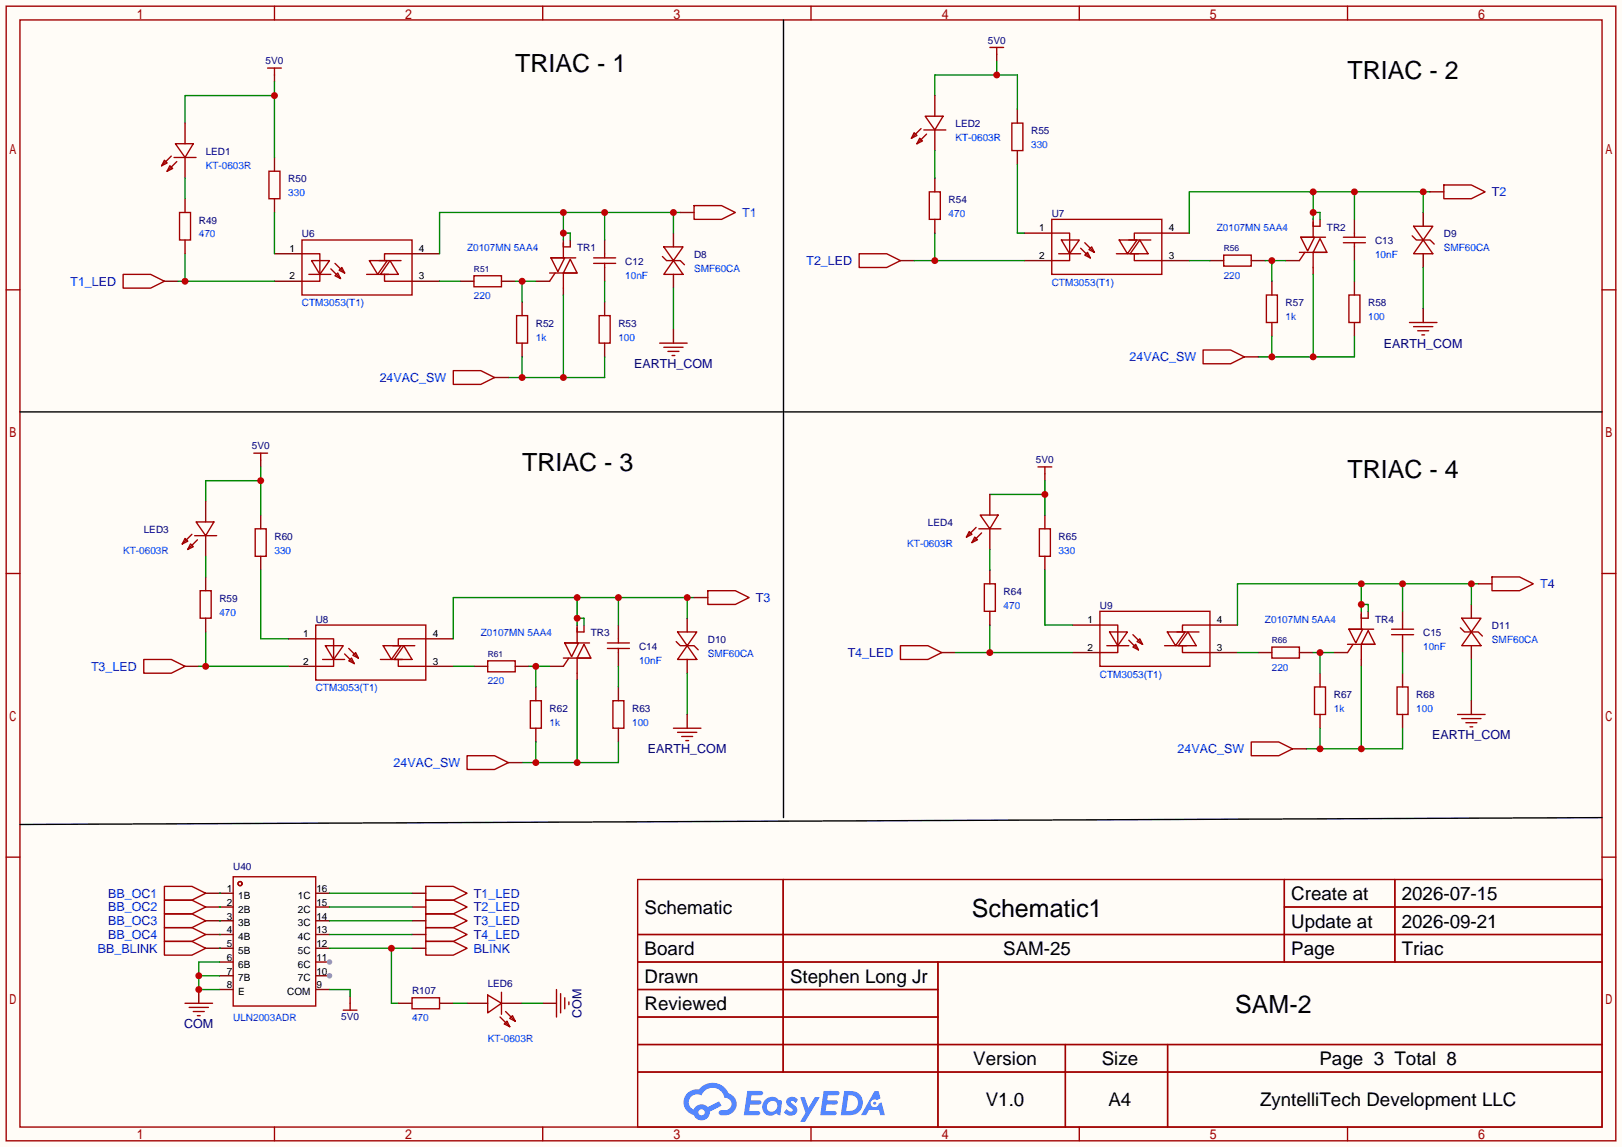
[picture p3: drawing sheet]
<svg xmlns="http://www.w3.org/2000/svg" width="299mm" height="212mm" viewBox="0 0 299 212" stroke-linecap="round" stroke-linejoin="round" font-family="sans-serif">
<path d="M0 0h299.5v211.8h-299.5z" fill="#fffcf7"/>
<g fill="none" stroke="#a10000" stroke-width=".25">
<path d="M1.1 1.1h297.2v209.6h-297.2zM3.7 3.7h292.1v204.5h-292.1zM50.7 1.1v2.6M100.2 1.1v2.6M149.7 1.1v2.6M199.3 1.1v2.6M248.8 1.1v2.6M1.1 53.5h2.6M295.8 53.5h2.5M1.1 105.9h2.6M295.8 105.9h2.5M1.1 158.3h2.6"/>
<path d="M295.8 158.3h2.5M117.7 162.4h178.1v45.8h-178.1zM117.7 172.6h178.1M117.7 177.7h178.1M144.6 162.4v35.6M173.2 177.7v30.5M237.1 162.4v15.3M237.1 167.5h58.7M257.5 162.4v15.3M117.7 182.8h55.5M117.7 192.9h178.1M117.7 187.8h55.5"/>
<path d="M117.7 198h178.1M196.7 192.9v15.3M215.6 192.9v15.3M50.7 208.2v2.5M100.2 208.2v2.5M149.7 208.2v2.5M199.3 208.2v2.5M248.8 208.2v2.5"/>
</g>
<g fill="#5487ff">
<path d="M145.5 202.8a1.3 1.3 0 0 1 1.8 .3l-.4 .6a.54 .54 0 0 0-.9-.2l.1 .2a1.58 1.58 0 0 1 1.1 1.6 1.43 1.43 0 0 1-2.5 .1l.5-.6a.64 .64 0 0 0 .5 .5 .64 .64 0 0 0 .7-.3l-.2-.2a1.6 1.6 0 0 1-1-1.6z"/>
<path d="M147.7 202.7h.9l.7 1.9 1.1-1.9h.9l-2.7 4.5h-.9l1-1.7z"/>
<path d="M138 201.5h1.6a1.31 1.31 0 0 1 1.2 .2 .4 .4 0 0 1-.3 .6h-1.8l-.1 .9h1.6a.4 .4 0 0 1 .4 .4 .4 .4 0 0 1-.4 .4h-1.7l-.2 1.2h.8a1.23 1.23 0 0 1 1.2 .2 .39 .39 0 0 1-.3 .6h-2.7z"/>
<path d="M152.1 201.5h1.6a1.32 1.32 0 0 1 1.3 .2 .39 .39 0 0 1-.4 .6h-1.7l-.2 .9h1.7a.4 .4 0 0 1 .3 .4 .4 .4 0 0 1-.4 .4h-1.7l-.2 1.2h.8a1.23 1.23 0 0 1 1.2 .2 .39 .39 0 0 1-.3 .6h-2.7z"/>
<path d="M161.5 201.5h.7l.4 1.3-.7 .4a.75 .75 0 0 0-1.1 .3 .75 .75 0 0 0 .5 1 .75 .75 0 0 0 .9-.6l.6-.3 .6 2.4h-.9l-.2-1h-1.9l-.5 1h-.9z"/>
<path d="M155.9 201.5l-.7 4.5h1.5a2.27 2.27 0 0 0 2.6-2.3 2.27 2.27 0 0 0-2.7-2.2zM156.6 202.3a1.5 1.5 0 0 1 1.8 1.5 1.5 1.5 0 0 1-1.9 1.4h-.3z"/>
<path d="M141.3 203.1a1.62 1.62 0 0 0-.4 2.1 1.62 1.62 0 0 0 2 .7l.4-.3 .3 .3 .5 .1 .3-2.5-.2-.3h-.4a1.58 1.58 0 0 0-2.5-.1zM141.9 203.6a.99 .99 0 0 1 1.6 .3 .99 .99 0 0 1-.9 1.4 .94 .94 0 0 1-1-.5 .94 .94 0 0 1 .3-1.2z"/>
<path d="M126.9 201.9a2.37 2.37 0 0 0 1.2 4 1.54 1.54 0 0 0 1.7 1 1.54 1.54 0 0 0 1.3-1.6l2.1-1.1-.5-.8-2 1.1a1.57 1.57 0 0 0-2.6 .4 1.5 1.5 0 0 1-.8-2.1 1.5 1.5 0 0 1 2.2-.5 2.23 2.23 0 0 1 2.3-1.4 2.23 2.23 0 0 1 2 1.8 1.16 1.16 0 0 1 1.2 1.1 1.16 1.16 0 0 1-1 1.3h-.7a.47 .47 0 0 0-.6 .3 .47 .47 0 0 0 .4 .6 2.23 2.23 0 0 0 2.3-.7 2.23 2.23 0 0 0 .4-2.3 2.16 2.16 0 0 0-1.3-1.1 3.2 3.2 0 0 0-5.4-.7l-1.2 .1zM129 205.4a.58 .58 0 0 1 1.1 0 .58 .58 0 0 1-1.1 0z"/>
<circle cx="161.5" cy="203.8" r=".28"/>
</g>
<g fill="none" stroke="#870000" stroke-width=".25">
<path d="M50.7 13.8v1.3M50.7 29.1v2.5M50.7 36.7v2.5M50.7 51.9h5.1M50.7 46.9h5.1M76.1 51.9h5.1M76.1 46.9h5.1M98.9 51.9h2.6M104 44.3v1.3M104 53.2v1.3M105.3 44.3v1.3M111.6 44.3v2.6"/>
<path d="M111.6 49.4v2.5M111.6 55.8v2.5M124.3 43.1v2.5M124.3 50.7v2.5M111.6 63.4v2.5"/>
</g>
<g fill="none" stroke="#a10000" stroke-width=".25">
<path d="M49.4 12.6h2.5M50.7 12.6v1.2M49.7 31.6h2v5.1h-2zM55.8 44.3h20.3v10.2h-20.3zM55.8 46.9h3.3v5h-3.3M57 50.7h4.1M57.5 48.1h3.3l-1.7 2.6zM61.1 49.7l1.8 1.7M61.8 48.6l1.8 1.8M62.4 50.4l.5 1-1.1-.5zM62.6 49.9l.5-.5 .5 1zM67.7 50.7h4.1"/>
<path d="M68.2 48.1h3.3l-1.8 2.6zM70 48.1h4M71 50.7v1.2h5.1M72 48.1l1.5 2.6h-3.3zM76.1 46.9h-5.1v1.2M101.5 50.4h5.1M101.7 47.6h2.6l-1.3 2.6zM101.7 47.6h4.6M102.5 50.4l-1 1.5M104 44.8v2.8M104 50.4v2.8M104 45.6h1.3"/>
<path d="M105.3 47.9l1.3 2.5h-2.6zM109.6 47.6h4.1M109.6 48.6h4.1M110.6 58.3h2v5.1h-2zM111.6 46.9v.7M111.6 48.6v.8M122.3 47.4l.8 .7h2.5l.8 .8M122.6 45.6h3.5l-1.8 2.5zM124.3 48.1l1.8 2.6h-3.5z"/>
</g>
<path d="M50.7 15.1v14M50.7 17.7h-16.5v5" fill="none" stroke="#008700" stroke-width=".25"/>
<circle cx="50.7" cy="17.7" r=".63" fill="#c00"/>
<path d="M50.7 39.2v7.7M32.9 51.9h17.8M34.2 46.9v5" fill="none" stroke="#008700" stroke-width=".25"/>
<path d="M30.4 51.9h2.5" fill="none" stroke="#870000" stroke-width=".25"/>
<path d="M22.7 50.7h5.1l2.6 1.2-2.6 1.3h-5.1z" fill="none" stroke="#a10000" stroke-width=".25"/>
<circle cx="34.2" cy="51.9" r=".63" fill="#c00"/>
<path d="M85 51.9h2.5M92.6 51.9h2.5M96.4 55.8v2.5M96.4 63.4v2.5" fill="none" stroke="#870000" stroke-width=".25"/>
<path d="M87.5 50.9h5.1v2.1h-5.1zM95.4 58.3h2v5.1h-2z" fill="none" stroke="#a10000" stroke-width=".25"/>
<path d="M104 39.2v5.1M111.6 39.2v5.1M124.3 39.2v3.9M125.6 39.2h-44.4v7.7M104 43.1h1.3v1.2" fill="none" stroke="#008700" stroke-width=".25"/>
<g fill="#c00">
<circle cx="124.3" cy="39.2" r=".63"/>
<circle cx="111.6" cy="39.2" r=".63"/>
<circle cx="104" cy="39.2" r=".63"/>
<circle cx="104" cy="43.1" r=".63"/>
</g>
<path d="M95.1 51.9h3.8M96.4 51.9v3.9" fill="none" stroke="#008700" stroke-width=".25"/>
<circle cx="96.4" cy="51.9" r=".63" fill="#c00"/>
<path d="M81.2 51.9h3.8M104 54.5v15.2M96.4 65.9v3.8M111.6 65.9v3.8h-17.7" fill="none" stroke="#008700" stroke-width=".25"/>
<g fill="#c00">
<circle cx="104" cy="69.7" r=".63"/>
<circle cx="96.4" cy="69.7" r=".63"/>
</g>
<path d="M172.6 17.7v-3.9h15.2v6.4M184 11.3v2.5M111.6 51.9v3.9M124.3 53.2v7.6" fill="none" stroke="#008700" stroke-width=".25"/>
<g fill="none" stroke="#870000" stroke-width=".25">
<path d="M184 10v1.3M125.6 39.2h2.5M187.8 20.2v2.5M187.8 27.8v2.6M262.8 39.2v2.6M189.1 48.1h5.1M189.1 43.1h5.1M214.5 48.1h5.1M214.5 43.1h5.1M237.4 48.1h2.5M242.4 40.5v1.3M242.4 49.4v1.3"/>
<path d="M243.7 40.5v1.3M250.1 40.5v2.6M250.1 45.6v2.5M250.1 51.9v2.6M250.1 59.6v2.5M262.8 46.9v2.5M91.3 69.7h2.6M124.3 60.8v2.6"/>
</g>
<g fill="none" stroke="#a10000" stroke-width=".25">
<path d="M182.8 8.8h2.5M184 8.8v1.2M128.1 38h5.1l2.6 1.2-2.6 1.3h-5.1zM186.8 22.7h2v5.1h-2zM194.2 40.5h20.3v10.2h-20.3zM194.2 43.1h3.3v5h-3.3M195.5 46.9h4M196 44.3h3.3l-1.8 2.6zM199.5 45.8l1.8 1.8M200.3 47.1l.5-.5 .5 1zM200.3 44.8l1.8 1.8M201 46.1l.5-.5 .6 1z"/>
<path d="M206.1 46.9h4.1M206.6 44.3h3.3l-1.7 2.6zM208.4 44.3h4.1M209.4 46.9v1.2h5.1M210.4 44.3l1.6 2.6h-3.3zM214.5 43.1h-5.1v1.2M239.9 46.6h5.1M240.2 43.8h2.5l-1.3 2.6zM240.2 43.8h4.5M240.9 46.6l-1 1.5M242.4 41v2.8M242.4 46.6v2.8"/>
<path d="M242.4 41.8h1.3M243.7 44.1l1.3 2.5h-2.6zM248 43.8h4.1M248 44.8h4.1M249 54.5h2.1v5.1h-2.1zM250.1 43.1v.7M250.1 44.8v.8M260.7 43.6l.8 .7h2.5l.8 .8M261 41.8h3.5l-1.7 2.5zM262.8 44.3l1.7 2.6h-3.5zM83.7 68.5h5.1l2.5 1.2-2.5 1.3h-5.1zM121.8 63.4h5.1"/>
<path d="M122.6 64.1h3.5M123.3 64.9h2M124.1 65.7h.5"/>
</g>
<circle cx="184" cy="13.8" r=".63" fill="#c00"/>
<path d="M187.8 30.4v12.7h1.3M168.8 48.1h20.3M172.6 43.1v5" fill="none" stroke="#008700" stroke-width=".25"/>
<path d="M166.2 48.1h2.6" fill="none" stroke="#870000" stroke-width=".25"/>
<path d="M158.6 46.9h5.1l2.5 1.2-2.5 1.3h-5.1z" fill="none" stroke="#a10000" stroke-width=".25"/>
<circle cx="172.6" cy="48.1" r=".63" fill="#c00"/>
<path d="M223.4 48.1h2.5M231 48.1h2.6M234.8 51.9v2.6M234.8 59.6v2.5" fill="none" stroke="#870000" stroke-width=".25"/>
<path d="M225.9 47.1h5.1v2h-5.1zM233.8 54.5h2v5.1h-2z" fill="none" stroke="#a10000" stroke-width=".25"/>
<path d="M242.4 35.4v5.1M242.4 39.2h1.3v1.3M250.1 35.4v5.1M262.8 35.4v3.8M264 35.4h-44.4v7.7" fill="none" stroke="#008700" stroke-width=".25"/>
<g fill="#c00">
<circle cx="262.8" cy="35.4" r=".63"/>
<circle cx="250.1" cy="35.4" r=".63"/>
<circle cx="242.4" cy="35.4" r=".63"/>
<circle cx="242.4" cy="39.2" r=".63"/>
</g>
<path d="M233.6 48.1h3.8M234.8 48.1v3.8" fill="none" stroke="#008700" stroke-width=".25"/>
<circle cx="234.8" cy="48.1" r=".63" fill="#c00"/>
<path d="M219.6 48.1h3.8M242.4 50.7v15.2M234.8 62.1v3.8M250.1 62.1v3.8h-17.8" fill="none" stroke="#008700" stroke-width=".25"/>
<g fill="#c00">
<circle cx="242.4" cy="65.9" r=".63"/>
<circle cx="234.8" cy="65.9" r=".63"/>
</g>
<path d="M250.1 48.1v3.8M262.8 49.4v7.6M48.1 86.2v8.9M48.1 88.8h-10.1v3.8" fill="none" stroke="#008700" stroke-width=".25"/>
<g fill="none" stroke="#870000" stroke-width=".25">
<path d="M264 35.4h2.6M262.8 57v2.6M229.7 65.9h2.6M48.1 85v1.2M48.1 95.1v2.6M48.1 102.7v2.6M53.2 118h5.1M78.6 118h5.1M106.6 115.4v1.3M107.8 115.4v1.3M114.2 115.4v2.6M126.9 114.2v2.5"/>
<path d="M53.2 123.1h5.1M78.6 123.1h5.1M101.5 123.1h2.5M106.6 124.3v1.3M114.2 120.5v2.6M114.2 126.9v2.5M114.2 134.5v2.5M126.9 121.8v2.5"/>
</g>
<g fill="none" stroke="#a10000" stroke-width=".25">
<path d="M266.6 34.2h5.1l2.5 1.2-2.5 1.3h-5.1zM260.2 59.6h5.1M222.1 64.6h5.1l2.5 1.3-2.5 1.3h-5.1zM261 60.3h3.5M261.7 61.1h2.1M262.5 61.8h.5M46.9 83.7h2.5M47.1 97.7h2v5h-2zM48.1 83.7v1.3M58.3 115.4h20.3v10.2h-20.3zM58.3 118h3.3v5.1h-3.3M60.1 119.3h3.3l-1.8 2.5z"/>
<path d="M64.4 119.8l1.8 1.7M70.7 119.3h3.3l-1.7 2.5zM72.5 119.3h4.1M74.5 119.3l1.6 2.5h-3.3zM78.6 118h-5.1v1.3M104.3 118.7h2.5l-1.3 2.6zM104.3 118.7h4.5M106.6 116v2.7M106.6 116.7h1.2M107.8 119l1.3 2.5h-2.5zM112.1 118.7h4.1M112.1 119.8h4.1"/>
<path d="M114.2 118v.7M114.2 119.8v.7M124.8 118.5l.8 .8h2.5l.8 .7M125.1 116.7h3.6l-1.8 2.6zM126.9 119.3l1.8 2.5h-3.6zM59.6 121.8h4M63.6 120.8l1.8 1.8M64.4 122l.5-.5 .5 1.1zM65.2 121l.5-.5 .5 1zM70.2 121.8h4.1M73.5 121.8v1.3h5.1M104 121.5h5.1"/>
<path d="M105 121.5l-1 1.6M106.6 121.5v2.8M113.2 129.4h2v5.1h-2z"/>
</g>
<circle cx="48.1" cy="88.8" r=".63" fill="#c00"/>
<path d="M38 116.7v6.4M48.1 105.3v12.7h5.1M36.7 123.1h16.5" fill="none" stroke="#008700" stroke-width=".25"/>
<path d="M34.2 123.1h2.5" fill="none" stroke="#870000" stroke-width=".25"/>
<path d="M26.5 121.8h5.1l2.6 1.3-2.6 1.2h-5.1z" fill="none" stroke="#a10000" stroke-width=".25"/>
<circle cx="38" cy="123.1" r=".63" fill="#c00"/>
<path d="M87.5 123.1h2.5M95.1 123.1h2.6M98.9 126.9v2.5M98.9 134.5v2.5" fill="none" stroke="#870000" stroke-width=".25"/>
<path d="M90 122h5.1v2.1h-5.1zM97.9 129.4h2v5.1h-2z" fill="none" stroke="#a10000" stroke-width=".25"/>
<path d="M106.6 110.4v5M106.6 114.2h1.2v1.2M114.2 110.4v5M126.9 110.4v3.8M128.1 110.4h-44.4v7.6" fill="none" stroke="#008700" stroke-width=".25"/>
<g fill="#c00">
<circle cx="126.9" cy="110.4" r=".63"/>
<circle cx="114.2" cy="110.4" r=".63"/>
<circle cx="106.6" cy="110.4" r=".63"/>
<circle cx="106.6" cy="114.2" r=".63"/>
</g>
<path d="M97.7 123.1h3.8M98.9 123.1v3.8" fill="none" stroke="#008700" stroke-width=".25"/>
<circle cx="98.9" cy="123.1" r=".63" fill="#c00"/>
<path d="M83.7 123.1h3.8M98.9 137v3.8M106.6 125.6v15.2M114.2 137v3.8h-17.8" fill="none" stroke="#008700" stroke-width=".25"/>
<g fill="#c00">
<circle cx="106.6" cy="140.8" r=".63"/>
<circle cx="98.9" cy="140.8" r=".63"/>
</g>
<path d="M182.8 91.3h10.1M192.9 88.8v6.3M114.2 123.1v3.8M126.9 124.3v7.7" fill="none" stroke="#008700" stroke-width=".25"/>
<g fill="none" stroke="#870000" stroke-width=".25">
<path d="M192.9 87.5v1.3M192.9 95.1v2.6M128.1 110.4h2.6M192.9 102.7v2.6M198 115.4h5.1M223.4 115.4h5.1M251.3 112.9v1.3M252.6 112.9v1.3M259 112.9v2.5M259 118v2.5M271.7 111.6v2.6M271.7 119.3v2.5"/>
<path d="M126.9 132v2.5M198 120.5h5.1M223.4 120.5h5.1M246.3 120.5h2.5M251.3 121.8v1.3M259 124.3v2.6M259 132v2.5M93.9 140.8h2.5"/>
</g>
<g fill="none" stroke="#a10000" stroke-width=".25">
<path d="M191.6 86.2h2.6M191.9 97.7h2v5h-2zM192.9 86.2v1.3M130.7 109.1h5.1l2.5 1.3-2.5 1.2h-5.1zM203.1 112.9h20.3v10.2h-20.3zM203.1 115.4h3.3v5.1h-3.3M204.3 119.3h4.1M204.9 116.7h3.3l-1.8 2.6zM208.4 118.2l1.8 1.8M209.2 119.5l.5-.5 .5 1zM209.2 117.2l1.7 1.8M209.9 118.5l.5-.5 .5 1z"/>
<path d="M215 119.3h4.1M215.5 116.7h3.3l-1.8 2.6zM217.3 116.7h4.1M218.3 119.3v1.2h5.1M219.3 116.7l1.6 2.6h-3.3zM223.4 115.4h-5.1v1.3M248.8 119h5.1M249 116.2h2.6l-1.3 2.5zM249 116.2h4.6M249.8 119l-1 1.5M251.3 113.4v2.8M251.3 119v2.8"/>
<path d="M251.3 114.2h1.3M252.6 116.5l1.3 2.5h-2.6zM256.9 116.2h4.1M256.9 117.2h4.1M259 115.4v.8M259 117.2v.8M269.6 116l.8 .7h2.5l.8 .8M269.9 114.2h3.5l-1.7 2.5zM271.7 116.7l1.7 2.6h-3.5zM86.2 139.6h5.1l2.6 1.2-2.6 1.3h-5.1zM124.3 134.5h5.1M125.1 135.3h3.6"/>
<path d="M125.9 136h2M126.6 136.8h.5M257.9 126.9h2.1v5.1h-2.1z"/>
</g>
<circle cx="192.9" cy="91.3" r=".63" fill="#c00"/>
<path d="M182.8 115.4v5.1M192.9 105.3v10.1h5.1M176.4 120.5h21.6" fill="none" stroke="#008700" stroke-width=".25"/>
<path d="M173.9 120.5h2.5" fill="none" stroke="#870000" stroke-width=".25"/>
<path d="M166.2 119.3h5.1l2.6 1.2-2.6 1.3h-5.1z" fill="none" stroke="#a10000" stroke-width=".25"/>
<circle cx="182.8" cy="120.5" r=".63" fill="#c00"/>
<path d="M232.3 120.5h2.5M239.9 120.5h2.5M243.7 124.3v2.6M243.7 132v2.5" fill="none" stroke="#870000" stroke-width=".25"/>
<path d="M234.8 119.5h5.1v2h-5.1zM242.7 126.9h2v5.1h-2z" fill="none" stroke="#a10000" stroke-width=".25"/>
<path d="M251.3 107.8v5.1M251.3 111.6h1.3v1.3M259 107.8v5.1M271.7 107.8v3.8M272.9 107.8h-44.4v7.6" fill="none" stroke="#008700" stroke-width=".25"/>
<g fill="#c00">
<circle cx="271.7" cy="107.8" r=".63"/>
<circle cx="259" cy="107.8" r=".63"/>
<circle cx="251.3" cy="107.8" r=".63"/>
<circle cx="251.3" cy="111.6" r=".63"/>
</g>
<path d="M242.4 120.5h3.9M243.7 120.5v3.8" fill="none" stroke="#008700" stroke-width=".25"/>
<circle cx="243.7" cy="120.5" r=".63" fill="#c00"/>
<path d="M228.5 120.5h3.8M243.7 134.5v3.8M251.3 123.1v15.2M259 134.5v3.8h-17.8" fill="none" stroke="#008700" stroke-width=".25"/>
<g fill="#c00">
<circle cx="251.3" cy="138.3" r=".63"/>
<circle cx="243.7" cy="138.3" r=".63"/>
</g>
<path d="M34.2 32.9v3.8M172.6 27.8v5.1M38 102.7v3.9M182.8 101.5v3.8M259 120.5v3.8M271.7 121.8v7.6" fill="none" stroke="#008700" stroke-width=".25"/>
<g fill="none" stroke="#870000" stroke-width=".25">
<path d="M172.6 17.7v3.8M34.2 22.7v3.8M34.2 29.1v3.8M34.2 36.7v2.5M172.6 24v3.8M172.6 32.9v2.5M34.2 44.3v2.6M172.6 40.5v2.6M38 92.6v3.8M38 98.9v3.8M182.8 91.3v3.8M182.8 97.7v3.8"/>
<path d="M38 106.6v2.5M38 114.2v2.5M182.8 105.3v2.5M182.8 112.9v2.5M272.9 107.8h2.6M238.6 138.3h2.6M271.7 129.4v2.6M40.5 165h2.6M40.5 167.5h2.6M40.5 170.1h2.6M40.5 172.6h2.6M40.5 175.1h2.6"/>
<path d="M40.5 177.7h2.6M40.5 180.2h2.6M40.5 182.8h2.6M58.3 180.2h2.5M58.3 182.8h2.5"/>
</g>
<g fill="none" stroke="#a10000" stroke-width=".25">
<path d="M30.4 29.6l.5 .5-1.1 .5zM31.4 30.6l.5 .5-1 .5zM31.6 28.8l-1.8 1.8M32.1 29.1h4.1M32.4 26.5h3.3l-1.5 2.6zM32.6 29.8l-1.7 1.8M33.1 39.2h2.1v5.1h-2.1zM168.8 24.5l.5 .5-1 .5zM169.8 25.5l.5 .5-1 .5zM170.1 23.7l-1.8 1.8M170.6 24h4M170.8 21.5h3.3l-1.5 2.5z"/>
<path d="M171.1 24.8l-1.8 1.7M171.6 35.4h2v5.1h-2zM34.2 99.4l.5 .5-1 .6zM35.4 98.7l-1.7 1.8M35.9 98.9h4.1M36.2 96.4h3.3l-1.5 2.5zM36.4 99.7l-1.7 1.8M178.9 98.2l.6 .5-1.1 .5zM180 99.2l.5 .5-1 .5zM180.2 97.4l-1.8 1.8M180.7 97.7h4.1M181 95.1h3.3l-1.5 2.6z"/>
<path d="M181.2 98.4l-1.7 1.8M35.2 100.5l.5 .5-1 .5zM37 109.1h2v5.1h-2zM181.7 107.8h2.1v5.1h-2.1zM275.5 106.6h5l2.6 1.2-2.6 1.3h-5zM231 137h5.1l2.5 1.3-2.5 1.3h-5.1zM269.1 132h5.1M269.9 132.7h3.5M270.6 133.5h2.1M271.4 134.2h.5M43.1 161.9h15.2v23.9h-15.2z"/>
<circle cx="44.3" cy="163.2" r=".38"/>
</g>
<path d="M144.7 3.7v147.3M3.7 76.1h292.1M295.8 151l-292.1 1.3" fill="none" stroke="#000" stroke-width=".25"/>
<circle cx="60.8" cy="180.2" r=".51" fill="#999"/>
<path d="M58.3 177.7h2.5" fill="none" stroke="#870000" stroke-width=".25"/>
<circle cx="60.8" cy="177.7" r=".51" fill="#999"/>
<path d="M58.3 175.1h2.5M58.3 172.6h2.5M58.3 170.1h2.5M58.3 167.5h2.5M58.3 165h2.5M76.1 172.6h2.5M76.1 170.1h2.5M76.1 167.5h2.5M76.1 165h2.5M36.7 182.8v2.5M64.6 184v1.3" fill="none" stroke="#870000" stroke-width=".25"/>
<path d="M78.6 163.7h5.1l2.5 1.3-2.5 1.2h-5.1zM78.6 166.2h5.1l2.5 1.3-2.5 1.3h-5.1zM78.6 168.8h5.1l2.5 1.3-2.5 1.2h-5.1zM78.6 171.3h5.1l2.5 1.3-2.5 1.3h-5.1zM34.2 185.3h5M34.9 186.1h3.6M35.7 186.8h2M36.4 187.6h.6M63.4 186.6h2.5M64.6 185.3v1.3" fill="none" stroke="#a10000" stroke-width=".25"/>
<path d="M40.5 177.7h-3.8v5.1h3.8M36.7 180.2h3.8M60.8 182.8h3.8v1.2" fill="none" stroke="#008700" stroke-width=".25"/>
<g fill="#c00">
<circle cx="36.7" cy="182.8" r=".63"/>
<circle cx="36.7" cy="180.2" r=".63"/>
</g>
<path d="M38 165h2.5M38 167.5h2.5M38 170.1h2.5M38 172.6h2.5M38 175.1h2.5M76.1 175.1h2.5" fill="none" stroke="#870000" stroke-width=".25"/>
<path d="M30.4 163.7h5l2.6 1.3-2.6 1.2h-5zM30.4 166.2h5l2.6 1.3-2.6 1.3h-5zM30.4 168.8h5l2.6 1.3-2.6 1.2h-5zM30.4 171.3h5l2.6 1.3-2.6 1.3h-5zM30.4 173.9h5l2.6 1.2-2.6 1.3h-5zM78.6 173.9h5.1l2.5 1.2-2.5 1.3h-5.1z" fill="none" stroke="#a10000" stroke-width=".25"/>
<path d="M40.5 165h.1M40.5 167.5h.1M40.5 170.1h.1M40.5 172.6h.1M40.5 175.1h.1M60.8 165h15.3M60.8 167.5h15.3M60.8 170.1h15.3M60.8 172.6h15.3M60.8 175.1h15.3M72.3 175.1v10.2h1.2" fill="none" stroke="#008700" stroke-width=".25"/>
<circle cx="72.3" cy="175.1" r=".63" fill="#c00"/>
<path d="M76.1 184.3h5.1v2h-5.1zM90 183.8l2.6 1.5-2.6 1.8zM92.3 187.8l1.8 1.8M92.6 183.3v4M93.1 189.1l.5-.5 .5 1zM93.3 186.8l1.8 1.8M94.6 187.6l.5 1-1-.5zM102.7 182.8v5M103.5 183.5v3.6M104.3 184.3v2M105 185v.5" fill="none" stroke="#a10000" stroke-width=".25"/>
<path d="M73.5 185.3h2.6M81.2 185.3h2.5M86.2 185.3h3.8M92.6 185.3h3.8M100.2 185.3h2.5" fill="none" stroke="#870000" stroke-width=".25"/>
<path d="M83.7 185.3h2.5M96.4 185.3h3.8" fill="none" stroke="#008700" stroke-width=".25"/>
<g font-size="4.6">
<text x="95.1" y="13.4">TRIAC - 1</text>
<text x="248.8" y="14.7">TRIAC - 2</text>
<text x="96.4" y="87">TRIAC - 3</text>
<text x="248.8" y="88.3">TRIAC - 4</text>
<text x="179.4" y="169.4">Schematic1</text>
<text x="228.1" y="187.1">SAM-2</text>
</g>
<g font-size="3.5">
<text x="238.4" y="166.2">Create at</text>
<text x="258.8" y="166.2">2026-07-15</text>
<text x="119" y="168.8">Schematic</text>
<text x="238.4" y="171.3">Update at</text>
<text x="258.8" y="171.3">2026-09-21</text>
<text x="119" y="176.4">Board</text>
<text x="185.2" y="176.4">SAM-25</text>
<text x="238.4" y="176.4">Page</text>
<text x="258.8" y="176.4">Triac</text>
<text x="119" y="181.5">Drawn</text>
<text x="145.9" y="181.5">Stephen Long Jr</text>
<text x="119" y="186.6">Reviewed</text>
<text x="179.7" y="196.7">Version</text>
<text x="203.4" y="196.7">Size</text>
<text x="243.6" y="196.7">Page 3 Total 8</text>
<text x="182" y="204.3">V1.0</text>
<text x="204.7" y="204.3">A4</text>
<text x="232.6" y="204.3">ZyntelliTech Development LLC</text>
</g>
<g font-size="2.3" fill="#00f">
<text x="137" y="40.1">T1</text>
<text x="275.5" y="36.2">T2</text>
<text x="13" y="52.8">T1_LED</text>
<text x="148.9" y="48.9">T2_LED</text>
<text x="70.1" y="70.5">24VAC_SW</text>
<text x="208.5" y="66.7">24VAC_SW</text>
<text x="139.6" y="111.2">T3</text>
<text x="284.4" y="108.6">T4</text>
<text x="16.8" y="123.9">T3_LED</text>
<text x="156.5" y="121.3">T4_LED</text>
<text x="72.6" y="141.7">24VAC_SW</text>
<text x="217.4" y="139.1">24VAC_SW</text>
<text x="20" y="165.8">BB_OC1</text>
<text x="87.5" y="165.8">T1_LED</text>
<text x="20" y="168.3">BB_OC2</text>
<text x="20" y="170.9">BB_OC3</text>
<text x="20" y="173.4">BB_OC4</text>
<text x="87.5" y="168.3">T2_LED</text>
<text x="87.5" y="170.9">T3_LED</text>
<text x="87.5" y="173.4">T4_LED</text>
<text x="18" y="175.9">BB_BLINK</text>
<text x="87.5" y="175.9">BLINK</text>
</g>
<g font-size="2.3" fill="#000080">
<text x="255.5" y="64.2">EARTH_COM</text>
<text x="117.1" y="68">EARTH_COM</text>
<text x="264.4" y="136.6">EARTH_COM</text>
<text x="119.6" y="139.1">EARTH_COM</text>
<text x="34" y="189.9">COM</text>
<text x="107.4" y="188" transform="rotate(-90 107.4 188)">COM</text>
</g>
<g font-size="1.8" fill="#000080">
<text x="49" y="11.9">5V0</text>
<text x="182.4" y="8">5V0</text>
<text x="176.4" y="23.5">LED2</text>
<text x="38" y="28.6">LED1</text>
<text x="190.4" y="24.8">R55</text>
<text x="53.2" y="33.7">R50</text>
<text x="36.7" y="41.3">R49</text>
<text x="175.1" y="37.5">R54</text>
<text x="194.2" y="40.1">U7</text>
<text x="55.8" y="43.9">U6</text>
<text x="106.6" y="46.4">TR1</text>
<text x="128.1" y="47.7">D8</text>
<text x="245" y="42.6">TR2</text>
<text x="253.9" y="45.1">C13</text>
<text x="266.6" y="43.9">D9</text>
<text x="115.4" y="48.9">C12</text>
<text x="237.4" y="56.6">R57</text>
<text x="252.6" y="56.6">R58</text>
<text x="98.9" y="60.4">R52</text>
<text x="114.2" y="60.4">R53</text>
<text x="46.5" y="83">5V0</text>
<text x="191.3" y="85.5">5V0</text>
<text x="26.5" y="98.5">LED3</text>
<text x="50.7" y="99.7">R60</text>
<text x="171.3" y="97.2">LED4</text>
<text x="195.5" y="99.7">R65</text>
<text x="40.5" y="111.2">R59</text>
<text x="185.3" y="109.9">R64</text>
<text x="203.1" y="112.4">U9</text>
<text x="58.3" y="115">U8</text>
<text x="109.1" y="117.5">TR3</text>
<text x="130.7" y="118.8">D10</text>
<text x="253.9" y="115">TR4</text>
<text x="262.8" y="117.5">C15</text>
<text x="275.5" y="116.3">D11</text>
<text x="118" y="120.1">C14</text>
<text x="101.5" y="131.5">R62</text>
<text x="116.7" y="131.5">R63</text>
<text x="246.3" y="129">R67</text>
<text x="261.5" y="129">R68</text>
<text x="43.1" y="160.7">U40</text>
<text x="76.1" y="183.6">R107</text>
<text x="90" y="182.3">LED6</text>
<text x="63" y="188.4">5V0</text>
</g>
<g font-size="1.8" fill="#00f">
<text x="176.4" y="26.1">KT-0603R</text>
<text x="190.4" y="27.4">330</text>
<text x="38" y="31.2">KT-0603R</text>
<text x="53.2" y="36.2">330</text>
<text x="175.1" y="40.1">470</text>
<text x="36.7" y="43.9">470</text>
<text x="86.2" y="46.4">Z0107MN 5AA4</text>
<text x="224.7" y="42.6">Z0107MN 5AA4</text>
<text x="253.9" y="47.7">10nF</text>
<text x="266.6" y="46.4">SMF60CA</text>
<text x="115.4" y="51.5">10nF</text>
<text x="128.1" y="50.2">SMF60CA</text>
<text x="194.2" y="52.8">CTM3053(T1)</text>
<text x="225.9" y="51.5">220</text>
<text x="55.8" y="56.6">CTM3053(T1)</text>
<text x="87.5" y="55.3">220</text>
<text x="237.4" y="59.1">1k</text>
<text x="252.6" y="59.1">100</text>
<text x="98.9" y="62.9">1k</text>
<text x="114.2" y="62.9">100</text>
<text x="167.5" y="101">KT-0603R</text>
<text x="22.7" y="102.3">KT-0603R</text>
<text x="50.7" y="102.3">330</text>
<text x="195.5" y="102.3">330</text>
<text x="40.5" y="113.7">470</text>
<text x="185.3" y="112.4">470</text>
<text x="88.8" y="117.5">Z0107MN 5AA4</text>
<text x="233.6" y="115">Z0107MN 5AA4</text>
<text x="275.5" y="118.8">SMF60CA</text>
<text x="118" y="122.6">10nF</text>
<text x="130.7" y="121.3">SMF60CA</text>
<text x="203.1" y="125.1">CTM3053(T1)</text>
<text x="234.8" y="123.9">220</text>
<text x="262.8" y="120.1">10nF</text>
<text x="58.3" y="127.7">CTM3053(T1)</text>
<text x="90" y="126.4">220</text>
<text x="246.3" y="131.5">1k</text>
<text x="261.5" y="131.5">100</text>
<text x="101.5" y="134">1k</text>
<text x="116.7" y="134">100</text>
<text x="43.1" y="188.6">ULN2003ADR</text>
<text x="76.1" y="188.6">470</text>
<text x="90" y="192.5">KT-0603R</text>
</g>
<g font-size="1.8">
<text x="53.5" y="46.5">1</text>
<text x="77.3" y="46.5">4</text>
<text x="191.9" y="47.8">2</text>
<text x="191.9" y="42.7">1</text>
<text x="215.8" y="42.7">4</text>
<text x="215.8" y="47.8">3</text>
<text x="53.5" y="51.6">2</text>
<text x="77.3" y="51.6">3</text>
<text x="56" y="117.6">1</text>
<text x="79.9" y="117.6">4</text>
<text x="200.8" y="115.1">1</text>
<text x="224.7" y="115.1">4</text>
<text x="56" y="122.7">2</text>
<text x="79.9" y="122.7">3</text>
<text x="200.8" y="120.2">2</text>
<text x="224.7" y="120.2">3</text>
<text x="41.9" y="164.7">1</text>
<text x="41.9" y="167.3">2</text>
<text x="44" y="166">1B</text>
<text x="55" y="166">1C</text>
<text x="58.4" y="167.3">15</text>
<text x="58.4" y="164.7">16</text>
<text x="41.9" y="169.8">3</text>
<text x="41.9" y="172.4">4</text>
<text x="44" y="168.6">2B</text>
<text x="44" y="171.1">3B</text>
<text x="44" y="173.6">4B</text>
<text x="55" y="173.6">4C</text>
<text x="55" y="171.1">3C</text>
<text x="55" y="168.6">2C</text>
<text x="58.4" y="172.4">13</text>
<text x="58.4" y="169.8">14</text>
<text x="41.9" y="174.9">5</text>
<text x="41.9" y="177.4">6</text>
<text x="41.9" y="180">7</text>
<text x="44" y="176.2">5B</text>
<text x="44" y="178.7">6B</text>
<text x="55" y="178.7">6C</text>
<text x="55" y="176.2">5C</text>
<text x="58.4" y="180">10</text>
<text x="58.4" y="177.4">11</text>
<text x="58.4" y="174.9">12</text>
<text x="41.9" y="182.5">8</text>
<text x="44" y="181.3">7B</text>
<text x="44" y="183.8">E</text>
<text x="53" y="183.8">COM</text>
<text x="55" y="181.3">7C</text>
<text x="58.4" y="182.5">9</text>
</g>
<g font-size="1.6" fill="#000080">
<text x="225.9" y="46.4">R56</text>
<text x="87.5" y="50.2">R51</text>
<text x="234.8" y="118.8">R66</text>
<text x="90" y="121.3">R61</text>
</g>
</svg>
